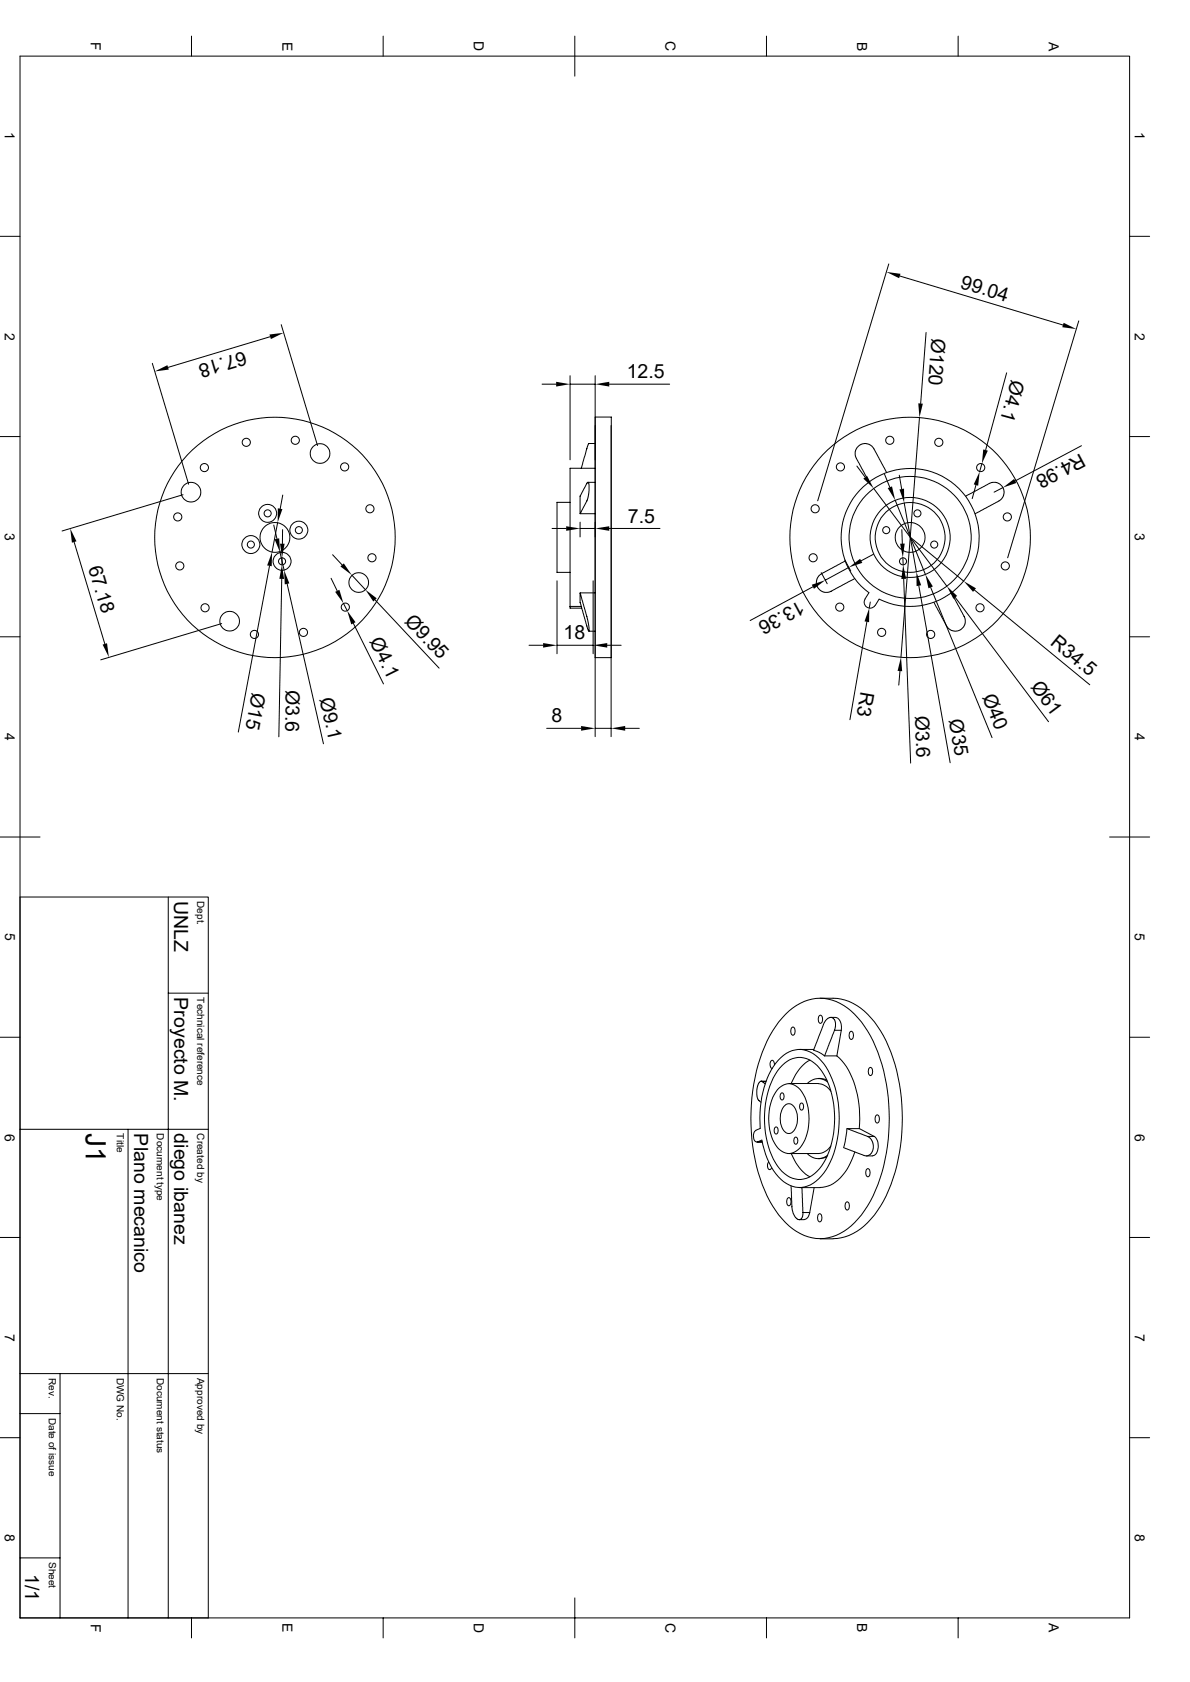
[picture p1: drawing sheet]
<svg xmlns="http://www.w3.org/2000/svg" width="297mm" height="420mm" viewBox="0 0 297 420" stroke-linecap="round" stroke-linejoin="round" font-family="sans-serif">
<g fill="none" stroke="#000" stroke-width=".25">
<path d="M5 14h276.9v390h-276.9zM47.8 9v5M95.6 9v5M143.5 9v10M191.3 9v5M239.1 9v5M0 59h5M281.9 59h5M221.8 65.9l-17.7 59.2M224.6 68.9l40.7 12.3M38 90.7l9.1 30.2M67.4 84.1l-25.4 7.6"/>
<path d="M70.2 81.1l9 30.2M135.3 95.9h3.5M142.3 93.8v21M142.3 95.9h6.2M148.5 93.8v90.1M152.1 95.9h15M231.1 83l-1.3 17.8M251.2 93.1l-5.2 19.3M269.2 80.1l-17.7 59.2M0 109h5M148.5 110.7l-1.6 .2-1.8 6M148.5 116.9h-6.2v34.5"/>
<path d="M148.5 104.1h4.1v60.1h-4.1zM152.5 106.3v77.6M213.9 116.4l2 2.8M220.8 118.4l1.3 3.3M221.3 117.9l-3.6-6.4-1.3-.7-1.5 .2-1 .8-.3 .5-.2 .5 .1 1.1 3.4 6.4M224.5 118.7l.5 3.4M229.5 104.3l-4.6 59.8M245.1 115.8l-.6 1.9M269.9 111.3l-16.5 8.8M281.9 109h5M18.5 135.3l7.7 25.5M45.7 123.5l-30.2 9.1"/>
<path d="M68.3 131.1l.8 3.4M69.3 130.5l-1.4 7.3M69.9 137.9l1 4.5M70.4 139.2v1.9M70.5 132.2v3.6M70.6 123.6l-.7 3.4M83 138.5l2.4 2.6M137.8 132h3.5M142.3 125.4h-3.3v17.5h3.3M144.8 128.3l2-4.1 .2-1.6-.1-2a.28 .28 0 0 0-.3-.1 .28 .28 0 0 0-.2 .3l-1.6 3.1v4.4h3.7M144.8 130.4v3.7M144.8 132h3.7"/>
<path d="M146.7 120.4h1.8M152.1 132h12.6M210.9 139.8l1.4 2.8M218 138.4l-3.1 1.6M218.1 122l18.2 24.4M223.4 124.9l7.6 18.5M225.1 132.2l.1 3.6M225.3 139.2l.1 1.9M225.7 125.6l3 17.2M227.2 134.2l13.3 10.9M241 123.9l6.5-3.4 1-.1 .6 .2 .5 .3 .8 1 .2 1.5-.7 1.3-6.5 3.6M243.6 121.1l-.9 3.4"/>
<path d="M250.3 121.8l-2.2 1.1M0 159h5M55.3 155.7l-30.2 9.1M67.3 141.3l-7.8 41.5M70.3 144.6l-.7 39.4M71.7 145.8l9 39.9M82.6 144.4l1.6 3.1M85.7 150.7l1 1.8M87.8 143.6l3.4 3.6M88.2 155.6l7.5 15.2M93.6 149.8l16 17M139 145v18.2"/>
<path d="M142.3 151.4v.4h2.9M142.3 151.4h2.8M144.8 148l1.9 6.8 .3 1.9v.9l-.4-.6-1.6-5.8a5.6 5.6 0 0 1-.2-3.2h3.7M147 157.6h1.5M148 145v18.2M202.9 146.5l-15.7 8.4M205 143l1.5 2.8M210.9 140.1l-6.4 3.6-.7 1.3 .2 1.5 .8 .9 .5 .3 .5 .2h1.1l6.4-3.5M211.8 141.7l-5.8 3.2M215.9 149.6l1-1.6a17.2 17.2 0 0 1 2.2-29 17.2 17.2 0 0 1 25.3 14.4 17.2 17.2 0 0 1-23.8 16.7l-1.2-.5-.9 1.5a1.5 1.5 0 0 1-2.1 .6 1.5 1.5 0 0 1-.5-2.1M216.4 155.2l-4.3 24.5M217.2 150.3l-.2 1.5"/>
<path d="M225.6 144.6l1.7 45.9M229.3 146.2l7.9 44.3M232.3 146.7l15.3 37.5M237.4 148l3.5 6.5v1l-.2 .6-.2 .5-1 .8-1.5 .2-1.3-.7-3.6-6.5M238.4 149.2l23.3 31M243.2 147.3l28.8 23.7M281.9 159h5M132 161.1h3.6M139 161.1h9M151.6 161.1h3.4M224.6 167.6l-.3 3.5M136.4 181.9h8.6"/>
<path d="M148.5 181.9h4M156 181.9h3.6M0 209h10M276.9 209h10M5 224h47v180M42 224v180M0 259h5M42 248h10M196 253.3a11.2 11.2 0 0 1 14.6-2.2 24.5 24.5 0 0 1 9 13.2 48.9 48.9 0 0 1-1.7 34.3 20 20 0 0 1-9.2 9.9 11.2 11.2 0 0 1-12.7-3.2 30.8 30.8 0 0 1-7.5-15.8 47.6 47.6 0 0 1 3.6-30.8l2.3-3.5zM197.5 256.7l.3-.2a1.13 1.13 0 0 1 .7 1 1.13 1.13 0 0 1-.7 1 1.49 1.49 0 0 1-.3-1.8zM204.4 253.7l.3-.2a1.13 1.13 0 0 1 .6 1 1.13 1.13 0 0 1-.6 1 1.49 1.49 0 0 1-.3-1.8zM204.7 249.3a13.7 13.7 0 0 1 9.2 1.8 24.6 24.6 0 0 1 9 13.1 49 49 0 0 1-1.7 34.4 20 20 0 0 1-9.3 9.9l-1 .3a16.7 16.7 0 0 1-6.2 .5"/>
<path d="M207.3 254h1.3M208.3 257.3l.2-1-.1-1.3-.5-.8-.8-.2-.6 .3-.8 1.2-2.6 6.7M208.3 257.3h1.7M208.3 257.3l-2.5 6.4h3.1M208.6 254.1a2.58 2.58 0 0 1 1.4 3.2M210 257.3l-1.1 6.4M212.1 257.8l.3-.3a1.13 1.13 0 0 1 .6 1 1.13 1.13 0 0 1-.6 1 1.49 1.49 0 0 1-.3-1.7zM281.9 259h5M190 270h1.2M190.2 270.1l.8 .5M190.2 270.1l-.3-.1-.4 .2-.4 .9-.2 1 .2 2.1 .8 1M190.2 270.1h.9"/>
<path d="M193.3 265.9l-.2-.9-.3-.2a1.14 1.14 0 0 0-.6 .9 1.14 1.14 0 0 0 .5 1.1M194.1 272.1a3.5 3.5 0 0 1 6.1 .6 13.1 13.1 0 0 1-.5 13.9 3.5 3.5 0 0 1-6.1-.6 13.1 13.1 0 0 1 .5-13.9zM195 272.9a.89 .89 0 0 1 .8 .7 .89 .89 0 0 1-.3 .9l-.1 .1a.89 .89 0 0 1-.8-.6 .89 .89 0 0 1 .3-1zM195.2 266.1a5.7 5.7 0 0 1 8.8 0 20.6 20.6 0 0 1 4.2 15.6 17.2 17.2 0 0 1-4.9 11.3 5.7 5.7 0 0 1-8.1-.5 20.6 20.6 0 0 1-4.3-15.7 18 18 0 0 1 4.3-10.7zM195.6 276.3a1.55 1.55 0 0 1 1.5-.7 1.55 1.55 0 0 1 1.3 1.1 5.3 5.3 0 0 1-.8 6.2 1.76 1.76 0 0 1-2.4-1.4 5.7 5.7 0 0 1 .4-5.2zM196.9 270.6h7.4M199.6 262h3.5M199.9 275.5a.89 .89 0 0 1 .7 .6 .89 .89 0 0 1-.2 .9l-.2 .2a.89 .89 0 0 1-.7-.7 .89 .89 0 0 1 .3-.9zM202.1 264.7a11 11 0 0 0-4.6 5.8M203 262.2l1.4 .6 1.4 .9M204.3 269.3l1.3 .1 .8 .3M204.3 270.6a4.2 4.2 0 0 1 3.1 1.9"/>
<path d="M206.6 270.2a3.7 3.7 0 0 0-5.1 .4M208.9 263.7a18.4 18.4 0 0 1 5.5 12l.2 3.7-.1 2.4M216.9 266.8l.3-.3a1.13 1.13 0 0 1 .6 1 1.13 1.13 0 0 1-.6 1.1 1.49 1.49 0 0 1-.3-1.8zM218.6 278.6l.3-.2a1.13 1.13 0 0 1 .6 1 1.13 1.13 0 0 1-.6 1 1.49 1.49 0 0 1-.3-1.8zM5 282h47M32 282v122M188.7 282.2a1.91 1.91 0 0 0 0 2.9h.4M188.7 282.2l1-.4a25 25 0 0 1 3.9-16.3 7 7 0 0 1 7.9-3.1 11.5 11.5 0 0 1 6.1 7 27.3 27.3 0 0 1-1.4 22.7 8.1 8.1 0 0 1-6.9 4.4 8.8 8.8 0 0 1-6.8-5.2l-1.4-3.1-.9-3.5M188.9 285.2h1.3M189.1 285.1h1.1M190.1 284.7l-1 .4M191.9 290.2a1.26 1.26 0 0 0 .3 1.9l.4-.5"/>
<path d="M193.5 281.4a.89 .89 0 0 1 .8 .7 .89 .89 0 0 1-.3 .9l-.1 .1a.89 .89 0 0 1-.8-.6 .89 .89 0 0 1 .3-.9zM196.5 299.3l.3-.3a1.13 1.13 0 0 1 .6 1.1 1.13 1.13 0 0 1-.6 1 1.49 1.49 0 0 1-.3-1.8zM197.4 296.2l.3 5.4 .3 1.4 .8 1.3 .8 .2 .6-.5 .2-1.2M197.5 288a11 11 0 0 0 4.6 5.8M198.5 284a.89 .89 0 0 1 .7 .6 .89 .89 0 0 1-.3 .9l-.1 .2a.89 .89 0 0 1-.7-.7 .89 .89 0 0 1 .2-.9zM199.6 296.5h5.1M200.2 296.5l.2 6.3M201.5 288a3.7 3.7 0 0 0 5.1 .5M203.2 296.5l-1.1 6.3M204.3 289.3h.4M206.4 288.8l-1.7 .5M207.4 286.1a4.2 4.2 0 0 1-3.1 1.9h-7.4"/>
<path d="M211.4 281.8l-.8 4.8M213.4 287.6a13.3 13.3 0 0 1-6.1 8.3l-2.6 .6M216.2 292.1l.3-.3a1.13 1.13 0 0 1 .7 1 1.13 1.13 0 0 1-.7 1 1.49 1.49 0 0 1-.3-1.7zM216.2 288.6h1.6M216.5 283.8l-5-2h3l3.7 2M216.5 283.8h1.7M216.5 283.8l1 .7 .5 1.4-.3 1.7-.7 .8-1.1 .2-5.3-2M218.2 283.8a3.3 3.3 0 0 1 .1 4.6l-.5 .2M0 309h5M199.5 304.5h1.2M200.4 302.8h1.7M202.1 302.8a1.73 1.73 0 0 1-1.4 1.7"/>
<path d="M204.2 303.3l.3-.2a1.13 1.13 0 0 1 .6 1 1.13 1.13 0 0 1-.6 1 1.49 1.49 0 0 1-.3-1.8zM211.1 300.4l.3-.3a1.13 1.13 0 0 1 .6 1 1.13 1.13 0 0 1-.6 1 1.49 1.49 0 0 1-.3-1.7zM281.9 309h5M0 359h5M5 353h10M5 343h47M15 343v61M281.9 359h5M5 389h10M143.5 399v10M47.8 404v5M95.6 404v5"/>
<path d="M191.3 404v5M239.1 404v5"/>
<circle cx="51" cy="116.8" r="1.02"/>
<circle cx="61.5" cy="110.4" r="1.02"/>
<circle cx="73.7" cy="109.9" r="1.02"/>
<circle cx="79.9" cy="113.2" r="2.45"/>
<circle cx="86" cy="116.6" r="1.02"/>
<circle cx="209.8" cy="116.6" r="1.02"/>
<circle cx="222.1" cy="109.9" r="1.02"/>
<circle cx="234.3" cy="110.5" r="1.02"/>
<circle cx="244.8" cy="116.8" r="1.02"/>
<circle cx="44.4" cy="129.1" r="1.02"/>
<circle cx="47.7" cy="122.9" r="2.45"/>
<circle cx="62.6" cy="136" r="2.25"/>
<circle cx="62.6" cy="136" r=".88"/>
<circle cx="66.8" cy="128.2" r="2.25"/>
<circle cx="66.8" cy="128.2" r=".88"/>
<circle cx="68.6" cy="134.2" r="3.7"/>
<circle cx="68.6" cy="134.2" r="30"/>
<circle cx="74.6" cy="132.4" r="2.25"/>
<circle cx="74.6" cy="132.4" r=".88"/>
<circle cx="92.3" cy="127" r="1.02"/>
<circle cx="92.8" cy="139.3" r="1.02"/>
<circle cx="202.9" cy="139.3" r="1.02"/>
<circle cx="203.5" cy="127" r="1.02"/>
<circle cx="221.2" cy="132.4" r=".88"/>
<circle cx="227.2" cy="134.2" r="10"/>
<circle cx="227.2" cy="134.2" r="30"/>
<circle cx="227.2" cy="134.2" r="15.2"/>
<circle cx="227.2" cy="134.2" r="3.7"/>
<circle cx="227.2" cy="134.2" r="8.7"/>
<circle cx="229" cy="128.2" r=".88"/>
<circle cx="233.2" cy="136" r=".88"/>
<circle cx="251.4" cy="129.1" r="1.02"/>
<circle cx="44.9" cy="141.3" r="1.02"/>
<circle cx="51.2" cy="151.8" r="1.02"/>
<circle cx="57.3" cy="155.1" r="2.45"/>
<circle cx="63.5" cy="158.4" r="1.02"/>
<circle cx="70.4" cy="140.2" r="2.25"/>
<circle cx="70.4" cy="140.2" r=".88"/>
<circle cx="75.7" cy="157.9" r="1.02"/>
<circle cx="86.2" cy="151.6" r="1.02"/>
<circle cx="89.5" cy="145.5" r="2.45"/>
<circle cx="209.6" cy="151.6" r="1.02"/>
<circle cx="220" cy="157.9" r="1.02"/>
<circle cx="225.4" cy="140.2" r=".88"/>
<circle cx="232.3" cy="158.4" r="1.02"/>
<circle cx="244.6" cy="151.8" r="1.02"/>
<circle cx="250.9" cy="141.3" r="1.02"/>
</g>
<g fill="#000">
<path d="M221.2 67.9l3.5 .5-.3 1.1zM38.6 92.8l3.2-1.6 .3 1.1zM67.3 83.5l3.5-.4-3.2 1.6zM138.8 95.3l3.5 .6-3.5 .6zM148.5 95.9l3.6-.6v1.2zM265.5 80.6l3.1 1.6-3.5-.5zM215.5 119.5l.9-.7 1.7 3.2zM229.2 100.7l1.1 .1-.8 3.5zM245.4 112.2l1.1 .3-1.4 3.3zM17.5 132l1.6 3.2-1.2 .3zM68.5 134.7l1.2-.3 .2 3.5zM69.3 126.9l1.2 .2-1.2 3.4z"/>
<path d="M69.9 135.8h1.1l-.6 3.4zM141.3 131.4l3.5 .6-3.5 .5zM148.5 132l3.6-.6v1.1zM221.6 121.9l1-.4 .8 3.4zM224.5 122.2l1.1-.2 .1 3.6zM224.7 135.8l1.1-.1-.5 3.5zM244.5 117.7l-.4 3.6-1.1-.4zM250.3 121.8l2.8-2.2 .6 1zM67.9 137.8l-.1 3.6-1.1-.2zM70.4 141.1l.5 3.5-1.2-.1zM70.9 142.4l1.3 3.3-1.1 .2zM83.7 147.8l1-.5 1 3.4z"/>
<path d="M85 141.4l.8-.7 2 2.9zM86.7 152.5l2 2.9-1 .5zM91.2 147.2l2.8 2.2-.8 .8zM202.6 146l3.4-1.1-2.8 2.1zM211.8 141.7l2.9-2.2 .5 1zM217 151.8l-.1 3.6-1.1-.2zM225.4 141.1l.7 3.4-1.1 .1zM228.7 142.8l1.2 3.3-1.1 .2zM231 143.4l1.8 3-1.1 .5zM236.3 146.4l2.6 2.4-.9 .7zM240.5 145.1l3.1 1.8-.7 .9zM25.6 161l1.1-.4 .5 3.5z"/>
<path d="M135.6 160.6l3.4 .5-3.4 .6zM148 161.1l3.6-.5v1.1zM224.9 164.1l.3 3.5-1.2-.1zM145 181.3l3.5 .6-3.5 .6zM152.5 181.9l3.5-.6v1.2z"/>
</g>
<text font-size="7" x="21.5" y="283" transform="rotate(90 21.5 283)">J1</text>
<g font-size="4.9">
<text x="239.5" y="71.9" transform="rotate(17 239.5 71.9)">99.04</text>
<text x="61" y="87.5" transform="rotate(163 61 87.5)">67.18</text>
<text x="232.6" y="84.3" transform="rotate(94 232.6 84.3)">Ø120</text>
<text x="156.4" y="94.4">12.5</text>
<text x="252.4" y="94.7" transform="rotate(105 252.4 94.7)">Ø4.1</text>
<text x="269.7" y="113" transform="rotate(152 269.7 113)">R4.98</text>
<text x="156.7" y="130.5">7.5</text>
<text x="22" y="141.8" transform="rotate(73 22 141.8)">67.18</text>
<text x="199.7" y="149.9" transform="rotate(152 199.7 149.9)">13.36</text>
<text x="100.8" y="155.2" transform="rotate(47 100.8 155.2)">Ø9.95</text>
<text x="92.2" y="160.1" transform="rotate(64 92.2 160.1)">Ø4.1</text>
<text x="140.7" y="159.7">18</text>
<text x="261.9" y="160.8" transform="rotate(39 261.9 160.8)">R34.5</text>
<text x="63" y="172.8" transform="rotate(101 63 172.8)">Ø15</text>
<text x="71.4" y="172.2" transform="rotate(91 71.4 172.2)">Ø3.6</text>
<text x="214.8" y="172.6" transform="rotate(100 214.8 172.6)">R3</text>
<text x="245.1" y="174" transform="rotate(68 245.1 174)">Ø40</text>
<text x="257.1" y="171.5" transform="rotate(53 257.1 171.5)">Ø61</text>
<text x="79.8" y="174.5" transform="rotate(77 79.8 174.5)">Ø9.1</text>
<text x="228.4" y="178.7" transform="rotate(88 228.4 178.7)">Ø3.6</text>
<text x="236.9" y="179.9" transform="rotate(80 236.9 179.9)">Ø35</text>
<text x="137.6" y="180.4">8</text>
<text x="43.5" y="225" transform="rotate(90 43.5 225)">UNLZ</text>
<text x="43.5" y="249" transform="rotate(90 43.5 249)">Proyecto M.</text>
<text x="33.5" y="283" transform="rotate(90 33.5 283)">Plano mecanico</text>
<text x="43.5" y="283" transform="rotate(90 43.5 283)">diego ibanez</text>
<text x="6.3" y="393.1" transform="rotate(90 6.3 393.1)">1/1</text>
</g>
<g font-size="3.5">
<text x="22.6" y="10.5" transform="rotate(90 22.6 10.5)">F</text>
<text x="70.5" y="10.4" transform="rotate(90 70.5 10.4)">E</text>
<text x="118.3" y="10.2" transform="rotate(90 118.3 10.2)">D</text>
<text x="166.1" y="10.2" transform="rotate(90 166.1 10.2)">C</text>
<text x="214" y="10.4" transform="rotate(90 214 10.4)">B</text>
<text x="261.8" y="10.4" transform="rotate(90 261.8 10.4)">A</text>
<text x="1.2" y="33.1" transform="rotate(90 1.2 33.1)">1</text>
<text x="283.2" y="33.1" transform="rotate(90 283.2 33.1)">1</text>
<text x="1.2" y="83" transform="rotate(90 1.2 83)">2</text>
<text x="283.2" y="83.1" transform="rotate(90 283.2 83.1)">2</text>
<text x="1.2" y="133" transform="rotate(90 1.2 133)">3</text>
<text x="283.2" y="133" transform="rotate(90 283.2 133)">3</text>
<text x="1.2" y="183.1" transform="rotate(90 1.2 183.1)">4</text>
<text x="283.2" y="183.1" transform="rotate(90 283.2 183.1)">4</text>
<text x="1.3" y="233" transform="rotate(90 1.3 233)">5</text>
<text x="283.3" y="233" transform="rotate(90 283.3 233)">5</text>
<text x="1.2" y="283" transform="rotate(90 1.2 283)">6</text>
<text x="283.2" y="283" transform="rotate(90 283.2 283)">6</text>
<text x="1.2" y="333" transform="rotate(90 1.2 333)">7</text>
<text x="283.2" y="333" transform="rotate(90 283.2 333)">7</text>
<text x="1.2" y="383" transform="rotate(90 1.2 383)">8</text>
<text x="283.2" y="383" transform="rotate(90 283.2 383)">8</text>
<text x="22.6" y="405.4" transform="rotate(90 22.6 405.4)">F</text>
<text x="70.5" y="405.3" transform="rotate(90 70.5 405.3)">E</text>
<text x="118.3" y="405.2" transform="rotate(90 118.3 405.2)">D</text>
<text x="166.1" y="405.2" transform="rotate(90 166.1 405.2)">C</text>
<text x="214" y="405.3" transform="rotate(90 214 405.3)">B</text>
<text x="261.8" y="405.3" transform="rotate(90 261.8 405.3)">A</text>
</g>
<g font-size="2.5">
<text x="49.2" y="225" transform="rotate(90 49.2 225)">Dept.</text>
<text x="49.2" y="249" transform="rotate(90 49.2 249)">Technical reference</text>
<text x="29.2" y="283" transform="rotate(90 29.2 283)">Title</text>
<text x="39.2" y="283" transform="rotate(90 39.2 283)">Document type</text>
<text x="49.2" y="283" transform="rotate(90 49.2 283)">Created by</text>
<text x="12.2" y="344" transform="rotate(90 12.2 344)">Rev.</text>
<text x="29.2" y="344" transform="rotate(90 29.2 344)">DWG No.</text>
<text x="39.2" y="344" transform="rotate(90 39.2 344)">Document status</text>
<text x="49.2" y="344" transform="rotate(90 49.2 344)">Approved by</text>
<text x="12.2" y="354" transform="rotate(90 12.2 354)">Date of issue</text>
<text x="12.2" y="390" transform="rotate(90 12.2 390)">Sheet</text>
</g>
</svg>
